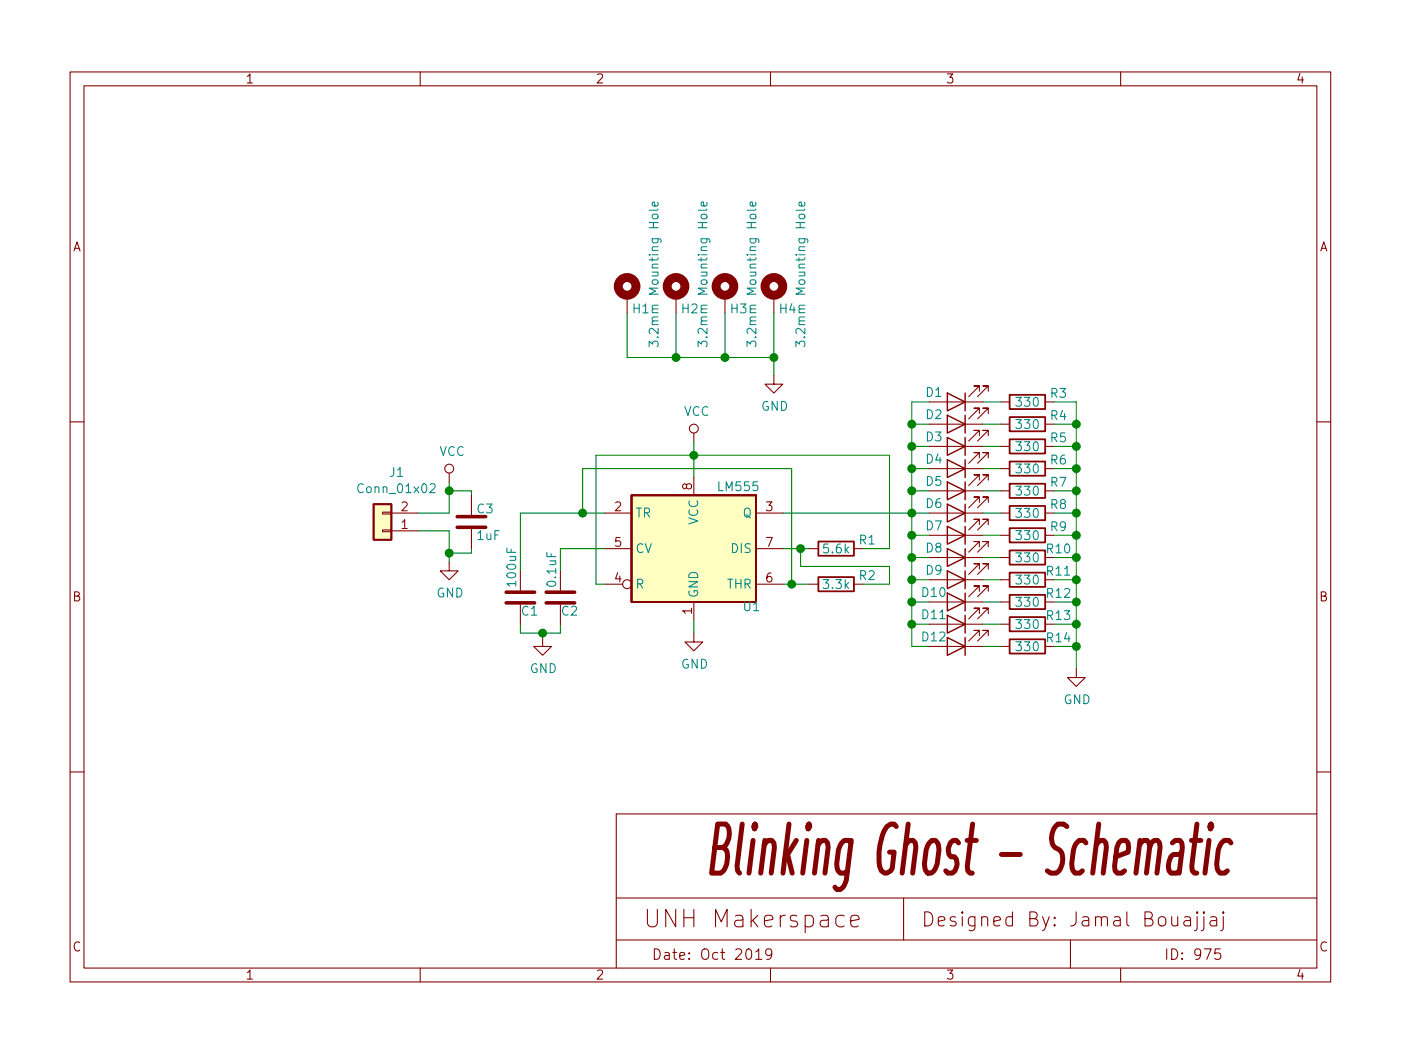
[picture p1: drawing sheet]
<svg xmlns="http://www.w3.org/2000/svg" width="200mm" height="150mm" viewBox="0 0 200 150" stroke-linecap="round" stroke-linejoin="round" font-family="sans-serif">
<g fill="none" stroke="#840000" stroke-width=".15">
<path d="M10 10.3h180v130h-180zM12 12.3h176v126h-176zM60 10.3v2M110 10.3v2M160 10.3v2M89.5 42.2v2.5M96.5 42.2v2.5M103.5 42.2v2.5M110.5 53.6v1.3h1.3l-1.3 1.3-1.3-1.3h1.3M110.5 42.2v2.5M132.7 57.4h7.6M139.8 59.1v-.8h-.7h.7l-1.5 1.5"/>
<path d="M139.8 55.9v-.8h-.7h.7l-1.5 1.6M141.1 59.1v-.8h-.8h.8l-1.5 1.5M141.1 55.9v-.8h-.8h.8l-1.5 1.6M142.9 57.4h1.2M149.2 57.4h1.3M10 60.3h2M54.6 73.2h1.3v.2h-1.3zM54.6 75.7h1.3v.3h-1.3zM55.9 73.3h3.8M55.9 75.8h3.8M64.1 67.6v1.3M67.3 70.8v2.7"/>
<path d="M67.3 75.6v2.8M86.4 73.3h3.8M86.4 78.4h3.8M99.1 61.9v1.2M99.1 68.2v2.6M107.9 73.3h3.9M107.9 78.4h3.9M115.6 78.4h1.2M121.9 78.4h1.3M132.7 76.5h7.6M132.7 60.6h7.6M132.7 63.8h7.6"/>
<path d="M132.7 73.3h7.6M132.7 79.6h7.6M132.7 70.1h7.6M132.7 66.9h7.6M139.8 78.1v-.7h-.7h.7l-1.5 1.5M139.8 68.6v-.8h-.7h.7l-1.5 1.6M139.8 74.9v-.7h-.7h.7l-1.5 1.5M139.8 65.4v-.7h-.7h.7l-1.5 1.5M139.8 62.2v-.7h-.7h.7l-1.5 1.5M139.8 71.8v-.8h-.7h.7l-1.5 1.5M141.1 78.1v-.7h-.8h.8l-1.5 1.5M141.1 68.6v-.8h-.8h.8l-1.5 1.6"/>
<path d="M141.1 74.9v-.7h-.8h.8l-1.5 1.5M141.1 65.4v-.7h-.8h.8l-1.5 1.5M141.1 62.2v-.7h-.8h.8l-1.5 1.5M141.1 71.8v-.8h-.8h.8l-1.5 1.5M142.9 76.5h1.2M142.9 60.6h1.2M142.9 63.8h1.2M142.9 73.3h1.2M142.9 79.6h1.2M142.9 70.1h1.2M142.9 66.9h1.2M149.2 76.5h1.3"/>
<path d="M149.2 60.6h1.3M149.2 63.8h1.3M149.2 73.3h1.3M149.2 70.1h1.3M149.2 66.9h1.3M188 60.3h2M64.1 80.3v1.3h1.3l-1.3 1.2-1.2-1.2h1.2M74.3 81.6v2.7M74.3 86.4v2.8M77.5 91.1v1.2h1.2l-1.2 1.3-1.3-1.3h1.3M80 81.6v2.7M80 86.4v2.8"/>
<path d="M86.4 83.5h2.5M99.1 90.4v1.3h1.2l-1.2 1.3-1.3-1.3h1.3M99.1 86v2.5M107.9 83.5h3.9M115.6 83.5h1.2M121.9 83.5h1.3M132.7 92.3h7.6M132.7 82.8h7.6M132.7 89.2h7.6M132.7 86h7.6M139.8 87.6v-.7h-.7h.7l-1.5 1.5M139.8 90.8v-.7h-.7h.7l-1.5 1.5"/>
<path d="M139.8 84.5v-.8h-.7h.7l-1.5 1.5M139.8 81.3v-.8h-.7h.7l-1.5 1.6M141.1 87.6v-.7h-.8h.8l-1.5 1.5M141.1 90.8v-.7h-.8h.8l-1.5 1.5M141.1 84.5v-.8h-.8h.8l-1.5 1.5M141.1 81.3v-.8h-.8h.8l-1.5 1.6M142.9 92.3h1.2M142.9 82.8h1.2M142.9 89.2h1.2M142.9 86h1.2M153.7 95.5v1.3h1.2l-1.2 1.3-1.3-1.3h1.3M10 110.3h2"/>
<path d="M188 116.3h-100v22M188 110.3h2M60 138.3v2M88 134.3h100M88 128.3h100M107.9 136l.4-.4v1.4M107.9 137h.9M110 138.3v2M110.2 136.2l-.3 .3h-.3l-.3-.3v-.4l.2-.2h.4l.2 .1a1.19 1.19 0 0 1-.2 1.3h-.4M121.5 131.6l1.2-.3-.2-.4-.7-.1-.2 .1-.1 .2v.9l.1 .3 .2 .1h.5l.2-.1M129 128.3v6M152.8 134.3v4"/>
<path d="M160 138.3v2M167.3 131v1a.5 .5 0 0 0 .8 .1M168.1 131v1.3M169.1 131h.2h.6l.1 .2v1.1M170 131.4l-.7 .1a.39 .39 0 0 0-.3 .4 .39 .39 0 0 0 .3 .4l.7-.1M170.9 131v1.7l-.1 .2-.3 .1M171.9 131v1.7l-.1 .2-.3 .1M172.8 131h.2h.6l.1 .2v1.1M173.7 131.4l-.7 .1a.39 .39 0 0 0-.3 .4 .39 .39 0 0 0 .3 .4l.7-.1M174.7 131v1.7l-.2 .2-.2 .1M174.7 130.3l-.2 .1 .2 .1 .1-.1-.1-.1v.2"/>
<circle cx="64.1" cy="66.9" r=".63"/>
<circle cx="99.1" cy="61.2" r=".63"/>
<circle cx="89.5" cy="83.5" r=".63"/>
</g>
<path d="M102.1 121.1h1.1a2.6 2.6 0 0 0 .7-3l-.3-.4h-1.1l-.9 7h1.3a3 3 0 0 0 .8-3.3l-.5-.3M175.7 120.4l-.2-.3h-.7l-.4 .3a4.9 4.9 0 0 0-.5 4l.3 .3h.7l.3-.3" fill="none" stroke="#840000" stroke-width=".71"/>
<g fill="none" stroke="#008400" stroke-width=".15">
<path d="M89.5 44.7v6.4h21M96.5 44.7v6.4M103.5 44.7v6.4M110.5 44.7v8.9M132.7 57.4h-2.5v34.9h2.5M140.3 57.4h2.6M150.5 57.4h3.2v38.1M59.7 75.8h4.4v4.5M64.1 68.9v4.4h-4.4M64.1 70.1h3.2v.7M67.3 78.4v.6h-3.2M83.2 73.3v-6.4h29.8v16.6"/>
<path d="M86.4 73.3h-12.1v8.3M86.4 78.4h-6.4v3.2M99.1 63.1v5.1M111.8 73.3h20.9M111.8 78.4h3.8M114.3 78.4v2.5h12.7v2.6h-3.8M123.2 78.4h3.8v-13.4h-41.9v18.5h1.3M130.2 66.9h2.5M130.2 76.5h2.5M130.2 60.6h2.5M130.2 63.8h2.5M130.2 70.1h2.5"/>
<path d="M130.2 79.6h2.5M140.3 66.9h2.6M140.3 76.5h2.6M140.3 60.6h2.6M140.3 63.8h2.6M140.3 70.1h2.6M140.3 73.3h2.6M140.3 79.6h2.6M150.5 66.9h3.2M150.5 76.5h3.2M150.5 60.6h3.2M150.5 63.8h3.2"/>
<path d="M150.5 70.1h3.2M150.5 73.3h3.2M150.5 79.6h3.2M74.3 89.2v1.2h5.7v-1.2M77.5 90.4v.7M99.1 88.5v1.9M111.8 83.5h3.8M130.2 86h2.5M130.2 82.8h2.5M130.2 89.2h2.5M140.3 86h2.6M140.3 82.8h2.6"/>
<path d="M140.3 89.2h2.6M140.3 92.3h2.6M150.5 86h3.2M150.5 82.8h3.2M150.5 89.2h3.2M150.5 92.3h3.2"/>
</g>
<g fill="none" stroke="#840000" stroke-width=".25">
<path d="M144.1 59.6h5.1v2h-5.1zM144.1 56.4h5.1v2h-5.1zM53.3 72h2.6v5.1h-2.6zM90.2 70.8h17.7v15.2h-17.7zM116.8 77.4h5.1v2h-5.1zM144.1 75.5h5.1v2h-5.1zM144.1 62.8h5.1v2h-5.1zM144.1 72.3h5.1v2h-5.1zM144.1 78.6h5.1v2.1h-5.1zM144.1 69.1h5.1v2h-5.1zM144.1 65.9h5.1v2.1h-5.1zM116.8 82.4h5.1v2.1h-5.1z"/>
<path d="M144.1 91.3h5.1v2.1h-5.1zM144.1 81.8h5.1v2h-5.1zM144.1 88.2h5.1v2h-5.1zM144.1 85h5.1v2h-5.1z"/>
</g>
<g fill="none" stroke="#840000" stroke-width="1.3">
<circle cx="89.5" cy="40.9" r="1.27"/>
<circle cx="96.5" cy="40.9" r="1.27"/>
<circle cx="103.5" cy="40.9" r="1.27"/>
<circle cx="110.5" cy="40.9" r="1.27"/>
</g>
<g fill="none" stroke="#008484" stroke-width=".15">
<path d="M93.9 28.9l.1 .4-.2 .1h-.6v-.5l.2-.1 .1 .6M94 29.9l-.2 .1h-1.1M100.9 28.9v.4l-.1 .1h-.6v-.5l.2-.1 .1 .6M100.9 29.9l-.1 .1h-1.1M107.9 28.9v.4l-.2 .1h-.6v-.5l.3-.1 .1 .6M107.9 29.9l-.2 .1h-1M114.9 28.9v.4l-.2 .1h-.6v-.5l.3-.1 .1 .6M114.9 29.9l-.2 .1h-1.1M92.7 49.5v-.8l.5 .5 .1-.4h.5l.2 .2v.3l-.2 .2M99.7 49.5v-.8l.5 .5 .1-.4h.5l.1 .2v.3l-.1 .2M106.7 49.5v-.8l.4 .5 .2-.4h.5l.1 .2v.3l-.1 .2M113.6 49.5v-.8l.5 .5 .1-.4h.6l.1 .2v.3l-.1 .2"/>
<path d="M61.4 69.2l.2-.1h.3l.2 .1v.3v.2l-.8 .7h.8"/>
</g>
<path d="M65.3 75.3h4M65.3 73.8h4M72.3 86.1h4M72.3 84.6h4M78 86.1h4M78 84.6h4" fill="none" stroke="#840000" stroke-width=".51"/>
<g fill="none" stroke="#840000" stroke-width=".2">
<path d="M135.3 59.3l2.5 1.3-2.5 1.3zM135.3 56.2l2.5 1.2-2.5 1.3zM137.8 56.2v2.5M137.8 59.3v2.6M135.3 78.4l2.5 1.2-2.5 1.3zM135.3 68.9l2.5 1.2-2.5 1.3zM135.3 75.2l2.5 1.3-2.5 1.2zM135.3 65.7l2.5 1.2-2.5 1.3zM135.3 62.5l2.5 1.3-2.5 1.2zM135.3 72l2.5 1.3-2.5 1.3zM137.8 62.5v2.5M137.8 65.7v2.5"/>
<path d="M137.8 68.9v2.5M137.8 72v2.6M137.8 75.2v2.5M137.8 78.4v2.5M135.3 87.9l2.5 1.3-2.5 1.2zM135.3 91.1l2.5 1.2-2.5 1.3zM135.3 84.7l2.5 1.3-2.5 1.3zM135.3 81.6l2.5 1.2-2.5 1.3zM137.8 81.6v2.5M137.8 84.7v2.6M137.8 87.9v2.5M137.8 91.1v2.5"/>
</g>
<g fill="#ffffc2" stroke="#ffffc2" stroke-width=".14">
<path d="M53.3 72h2.6v5.1h-2.6z"/>
<path d="M90.2 70.8h17.7v15.2h-17.7z"/>
</g>
<g fill="#008400" stroke="#008400" stroke-width=".25">
<circle cx="110.5" cy="51.1" r=".51"/>
<circle cx="64.1" cy="79" r=".51"/>
<circle cx="103.5" cy="51.1" r=".51"/>
<circle cx="64.1" cy="70.1" r=".51"/>
<circle cx="130.2" cy="79.6" r=".51"/>
<circle cx="153.7" cy="76.5" r=".51"/>
<circle cx="153.7" cy="73.3" r=".51"/>
<circle cx="114.3" cy="78.4" r=".51"/>
<circle cx="130.2" cy="86" r=".51"/>
<circle cx="113" cy="83.5" r=".51"/>
<circle cx="130.2" cy="89.2" r=".51"/>
<circle cx="153.7" cy="79.6" r=".51"/>
<circle cx="153.7" cy="60.6" r=".51"/>
<circle cx="130.2" cy="73.3" r=".51"/>
<circle cx="77.5" cy="90.4" r=".51"/>
<circle cx="153.7" cy="89.2" r=".51"/>
<circle cx="153.7" cy="70.1" r=".51"/>
<circle cx="99.1" cy="65" r=".51"/>
<circle cx="130.2" cy="82.8" r=".51"/>
<circle cx="153.7" cy="92.3" r=".51"/>
<circle cx="153.7" cy="82.8" r=".51"/>
<circle cx="153.7" cy="66.9" r=".51"/>
<circle cx="153.7" cy="63.8" r=".51"/>
<circle cx="153.7" cy="86" r=".51"/>
<circle cx="130.2" cy="63.8" r=".51"/>
<circle cx="130.2" cy="60.6" r=".51"/>
<circle cx="130.2" cy="76.5" r=".51"/>
<circle cx="83.2" cy="73.3" r=".51"/>
<circle cx="130.2" cy="66.9" r=".51"/>
<circle cx="96.5" cy="51.1" r=".51"/>
<circle cx="130.2" cy="70.1" r=".51"/>
</g>
<text font-size="9.8" fill="#840000" x="107.3" y="125.1">Blinking Ghost - Schematic</text>
<text font-size="3.5" fill="#840000" x="93.3" y="132.5">UNH Makerspace</text>
<text font-size="2.8" fill="#840000" x="131.5" y="132.4">Designed By: Jamal Bouajjaj</text>
<g font-size="2.1" fill="#840000">
<text x="93" y="137.1">Date: Oct 2019</text>
<text x="167" y="137.1">ID: 975</text>
</g>
<g font-size="1.8" fill="#840000">
<text x="35" y="11.9">1</text>
<text x="85" y="11.9">2</text>
<text x="135" y="11.9">3</text>
<text x="185" y="11.9">4</text>
<text x="10.4" y="35.9">A</text>
<text x="188.4" y="35.9">A</text>
<text x="98.8" y="70" transform="rotate(-90 98.8 70)">8</text>
<text x="57.3" y="75.6">1</text>
<text x="57.3" y="73">2</text>
<text x="87.8" y="73">2</text>
<text x="109.4" y="73">3</text>
<text x="87.8" y="83.2">4</text>
<text x="87.8" y="78.1">5</text>
<text x="109.4" y="83.2">6</text>
<text x="109.4" y="78.1">7</text>
<text x="10.4" y="85.9">B</text>
<text x="98.8" y="87.7" transform="rotate(-90 98.8 87.7)">1</text>
<text x="188.4" y="85.9">B</text>
<text x="10.4" y="135.9">C</text>
<text x="188.4" y="135.9">C</text>
<text x="35" y="139.9">1</text>
<text x="85" y="139.9">2</text>
<text x="135" y="139.9">3</text>
<text x="185" y="139.9">4</text>
</g>
<g font-size="1.8" fill="#008484">
<text x="90.4" y="44.8">H1</text>
<text x="97.4" y="44.8">H2</text>
<text x="104.4" y="44.8">H3</text>
<text x="111.4" y="44.8">H4</text>
<text x="94" y="48.4" transform="rotate(-90 94 48.4)">3.2mm Mounting Hole</text>
<text x="101" y="48.4" transform="rotate(-90 101 48.4)">3.2mm Mounting Hole</text>
<text x="108" y="48.4" transform="rotate(-90 108 48.4)">3.2mm Mounting Hole</text>
<text x="115" y="48.4" transform="rotate(-90 115 48.4)">3.2mm Mounting Hole</text>
<text x="97.6" y="59.4">VCC</text>
<text x="108.7" y="58.7">GND</text>
<text x="132.2" y="59.9">D2</text>
<text x="132.2" y="56.7">D1</text>
<text x="145.2" y="58.1">330</text>
<text x="150" y="56.8">R3</text>
<text x="62.7" y="65.1">VCC</text>
<text x="132.2" y="63.1">D3</text>
<text x="145.2" y="61.3">330</text>
<text x="145.2" y="64.5">330</text>
<text x="150" y="60">R4</text>
<text x="150" y="63.2">R5</text>
<text x="51.4" y="70.5">Conn_01x02</text>
<text x="55.7" y="68.1">J1</text>
<text x="102.7" y="70.2">LM555</text>
<text x="132.2" y="69.4">D5</text>
<text x="132.2" y="66.2">D4</text>
<text x="145.2" y="70.8">330</text>
<text x="145.2" y="67.6">330</text>
<text x="150" y="69.5">R7</text>
<text x="150" y="66.4">R6</text>
<text x="68.1" y="73.3">C3</text>
<text x="68.2" y="77.2">1uF</text>
<text x="90.7" y="73.9">TR</text>
<text x="99.7" y="75" transform="rotate(-90 99.7 75)">VCC</text>
<text x="106.1" y="73.9">Q</text>
<text x="122.7" y="77.8">R1</text>
<text x="132.2" y="75.8">D7</text>
<text x="132.2" y="72.6">D6</text>
<text x="145.2" y="77.2">330</text>
<text x="145.2" y="74">330</text>
<text x="150" y="75.9">R9</text>
<text x="150" y="72.7">R8</text>
<text x="73.7" y="83.6" transform="rotate(-90 73.7 83.6)">100uF</text>
<text x="79.4" y="83.7" transform="rotate(-90 79.4 83.7)">0.1uF</text>
<text x="90.7" y="79">CV</text>
<text x="104.5" y="79">DIS</text>
<text x="117.7" y="79.1">5.6k</text>
<text x="122.7" y="82.9">R2</text>
<text x="132.2" y="78.9">D8</text>
<text x="132.2" y="82.1">D9</text>
<text x="145.2" y="83.5">330</text>
<text x="145.2" y="80.3">330</text>
<text x="149.5" y="82.2">R11</text>
<text x="149.5" y="79.1">R10</text>
<text x="62.3" y="85.4">GND</text>
<text x="74.5" y="88">C1</text>
<text x="80.2" y="88">C2</text>
<text x="90.7" y="84.1">R</text>
<text x="99.7" y="85.5" transform="rotate(-90 99.7 85.5)">GND</text>
<text x="103.8" y="84.1">THR</text>
<text x="106.2" y="87.3">U1</text>
<text x="117.7" y="84.1">3.3k</text>
<text x="131.7" y="88.5">D11</text>
<text x="131.7" y="85.3">D10</text>
<text x="145.2" y="89.9">330</text>
<text x="145.2" y="86.7">330</text>
<text x="149.5" y="88.6">R13</text>
<text x="149.5" y="85.4">R12</text>
<text x="97.2" y="95.5">GND</text>
<text x="131.7" y="91.6">D12</text>
<text x="145.2" y="93">330</text>
<text x="149.5" y="91.8">R14</text>
<text x="75.6" y="96.2">GND</text>
<text x="151.8" y="100.6">GND</text>
</g>
</svg>
